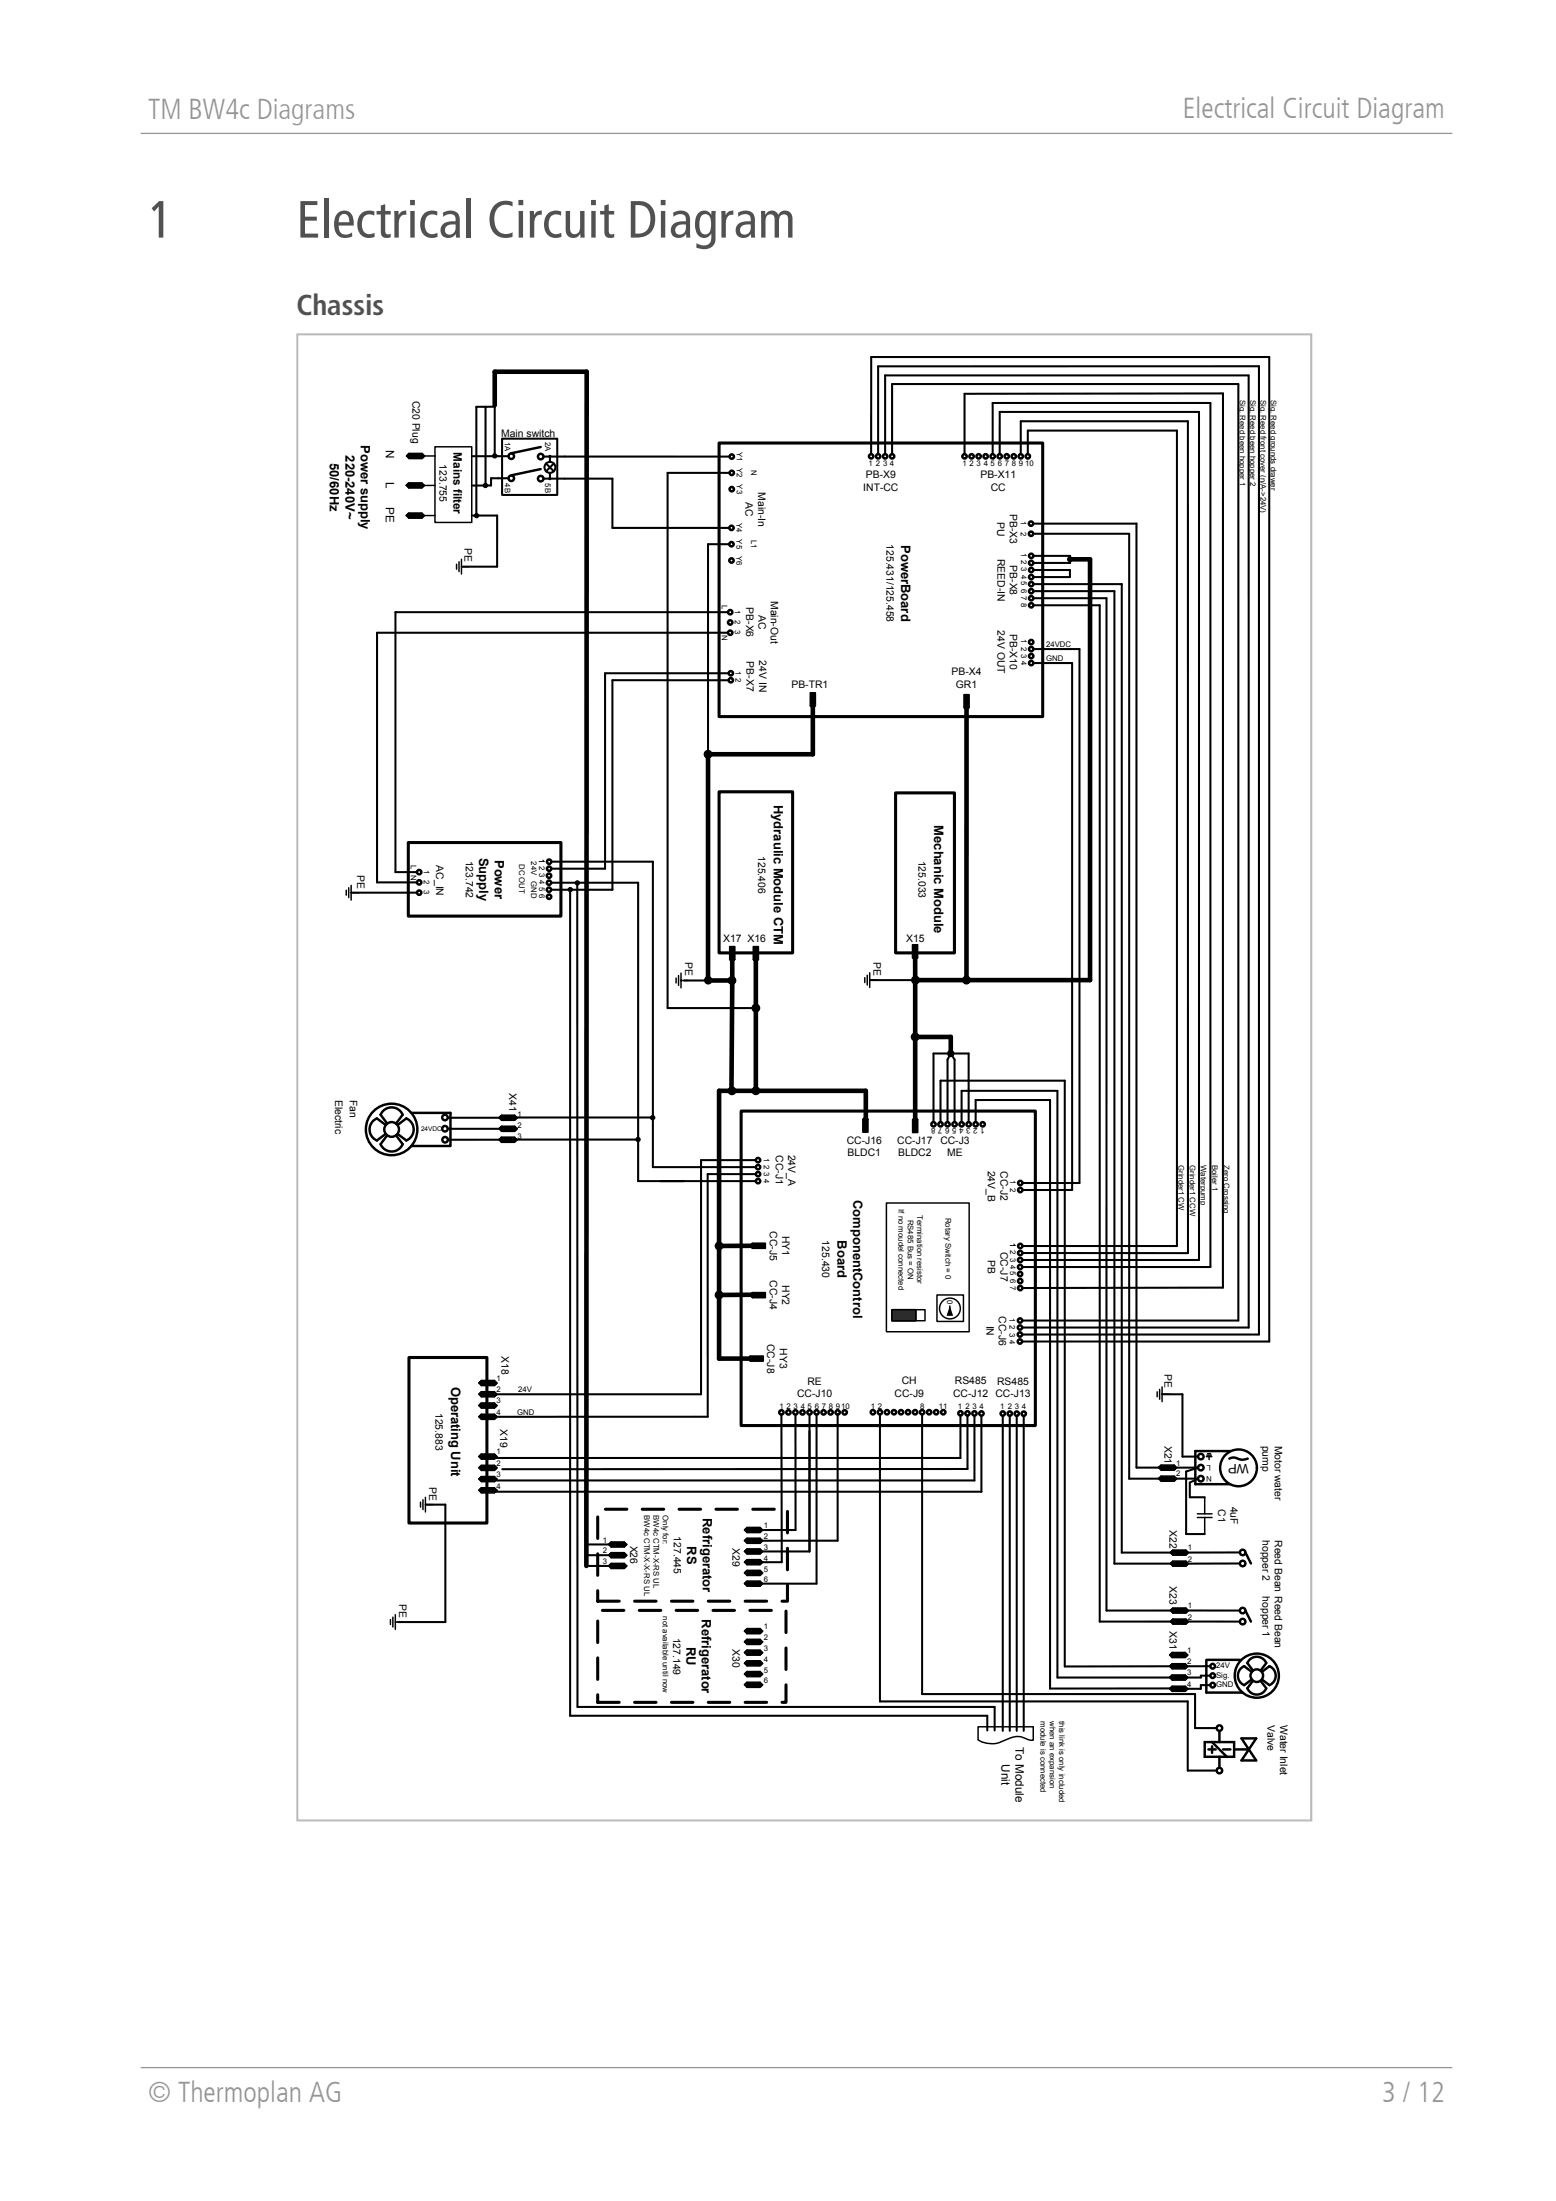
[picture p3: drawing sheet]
<svg xmlns="http://www.w3.org/2000/svg" width="210mm" height="297mm" viewBox="0 0 210 297" stroke-linecap="round" stroke-linejoin="round" font-family="sans-serif">
<path d="M19 18h177M19 279h177" fill="none" stroke="#939598" stroke-width=".18"/>
<!-- layer: Ebene 3 -->
<path d="M40 44.9h136.9v200.7h-136.9z" fill="#fff"/>
<!-- layer: Ebene 1 -->
<path d="M97 59.8h43.7v36.9h-43.7zM55.1 113.7h20.6v9.9h-20.6zM97 106.8h10v21.8h-10zM120.9 107h7.9v21.6h-7.9zM100 149.9h39.7v42.5h-39.7z" fill="none" stroke="#000" stroke-width=".41"/>
<g fill="#000" stroke="#000" stroke-width=".2">
<path d="M109.4 93.5h.7v1.7h-.7z" fill-rule="evenodd"/>
<path d="M130.1 93.7h.7v1.8h-.7z" fill-rule="evenodd"/>
<path d="M98.5 127.7h.7v1.8h-.7z" fill-rule="evenodd"/>
<path d="M101.7 127.7h.7v1.8h-.7z" fill-rule="evenodd"/>
<path d="M116.4 151h.7v1.8h-.7z" fill-rule="evenodd"/>
<path d="M123.2 151.1h.7v1.7h-.7z" fill-rule="evenodd"/>
<path d="M101.6 174.4h1.7v.7h-1.7z" fill-rule="evenodd"/>
<path d="M101.6 167.8h1.7v.7h-1.7z" fill-rule="evenodd"/>
<path d="M101.3 183h1.7v.7h-1.7z" fill-rule="evenodd"/>
</g>
<g fill="none" stroke="#000" stroke-width=".2">
<path d="M109.4 95.2l.3 .4 .4-.4M109.4 95.3h.2M109.6 95.2l-.1 .2M109.8 95.2l-.2 .2M109.9 95.2l-.3 .3M109.9 95.2l-.2 .3M130.1 95.5l.3 .3 .4-.3M130.2 95.5l.1 .1M130.4 95.5l-.1 .1M130.5 95.5l-.2 .2M130.6 95.5l-.3 .2M130.7 95.5l-.3 .3"/>
<path d="M98.5 129.5l.3 .3 .4-.3M98.5 129.5l.2 .1M98.8 129.5l-.2 .1M98.9 129.5l-.2 .2M99 129.5l-.3 .2M99.1 129.5l-.3 .3M101.7 129.5l.3 .3 .4-.3M101.7 129.5l.2 .1M102 129.5l-.2 .1M102.1 129.5l-.2 .2M102.2 129.5l-.3 .2M102.3 129.5l-.3 .3"/>
<path d="M116.4 151l.4-.3 .3 .3M116.8 150.7l-.2 .3M116.9 150.8l-.3 .2M116.9 151h.2M116.9 150.8l-.2 .2M117 150.9l-.1 .1M123.2 151.1l.3-.4 .4 .4M123.6 150.8l-.3 .3M123.6 151h.2M123.7 150.9l-.3 .2M123.7 150.9l-.1 .2M101.2 174.7l.4 .3"/>
<path d="M101.2 168.1l.4 .2M101.3 174.7l.3 .2M101.3 168l.3 .3M101.4 174.6l.2 .2M101.4 168l.2 .2M101.4 174.6l.2 .1M101.4 167.9l.2 .2M101.5 174.5v.2M101.5 167.8v.2M101.6 174.4l-.4 .4 .4 .3M101.6 167.8l-.4 .3 .4 .4M100.9 183.3l.4 .4"/>
<path d="M101 183.3l.3 .3M101 183.2l.3 .3M101.1 183.2l.2 .2M101.1 183.1l.2 .2M101.2 183v.2M101.3 183l-.4 .3"/>
<circle cx="123.6" cy="132.3" r=".5"/>
<circle cx="97" cy="168.1" r=".5"/>
</g>
<path d="M123.5 129.4v22.4M128.3 139.9v2.3M97 147.2h19.9v3.8M102.2 168.1h-5.2M97 183.3h5" fill="none" stroke="#000" stroke-width=".62"/>
<g fill="#000">
<circle cx="123.6" cy="132.3" r=".5"/>
<circle cx="97" cy="168.1" r=".5"/>
</g>
<circle cx="167.2" cy="198.1" r="2.48" fill="#fff" stroke="#000" stroke-width=".33"/>
<g fill="none" stroke="#000" stroke-width=".33">
<path d="M73 60.3l-4 .9M73 63.3l-4 .8M165.9 196.8a1.68 1.68 0 0 1 1.5 .1l1-.1M166.1 195.8h-4.8v4.5h4.7M168.1 209.5l.7 1.5M168.1 217.3l.7 1.5"/>
<circle cx="69" cy="61.6" r=".37"/>
<circle cx="69" cy="64.5" r=".37"/>
<circle cx="73" cy="61.6" r=".37"/>
<circle cx="73" cy="64.6" r=".37"/>
<circle cx="98.7" cy="75.6" r=".3"/>
<circle cx="98.7" cy="73.4" r=".3"/>
<circle cx="98.7" cy="71.2" r=".3"/>
<circle cx="98.8" cy="63.8" r=".3"/>
<circle cx="98.8" cy="66" r=".3"/>
<circle cx="98.8" cy="61.6" r=".3"/>
<circle cx="117.6" cy="61.6" r=".3"/>
<circle cx="118.5" cy="61.6" r=".3"/>
<circle cx="119.5" cy="61.6" r=".3"/>
<circle cx="120.4" cy="61.6" r=".3"/>
<circle cx="130.2" cy="61.6" r=".3"/>
<circle cx="131.1" cy="61.6" r=".3"/>
<circle cx="132.1" cy="61.6" r=".3"/>
<circle cx="133" cy="61.6" r=".3"/>
<circle cx="134" cy="61.6" r=".3"/>
<circle cx="134.9" cy="61.6" r=".3"/>
<circle cx="135.9" cy="61.6" r=".3"/>
<circle cx="136.8" cy="61.6" r=".3"/>
<circle cx="137.8" cy="61.6" r=".3"/>
<circle cx="138.7" cy="61.6" r=".3"/>
<circle cx="139.1" cy="72" r=".3"/>
<circle cx="139.1" cy="70.7" r=".3"/>
<circle cx="139.2" cy="77.9" r=".3"/>
<circle cx="139.2" cy="79.8" r=".3"/>
<circle cx="139.2" cy="76" r=".3"/>
<circle cx="139.2" cy="75" r=".3"/>
<circle cx="139.2" cy="76.9" r=".3"/>
<circle cx="139.2" cy="78.8" r=".3"/>
<circle cx="98.5" cy="85.4" r=".3"/>
<circle cx="98.5" cy="82.6" r=".3"/>
<circle cx="98.5" cy="84" r=".3"/>
<circle cx="98.6" cy="90.8" r=".3"/>
<circle cx="98.6" cy="91.8" r=".3"/>
<circle cx="139.2" cy="88.5" r=".3"/>
<circle cx="139.2" cy="86.6" r=".3"/>
<circle cx="139.2" cy="81.7" r=".3"/>
<circle cx="139.2" cy="80.7" r=".3"/>
<circle cx="139.2" cy="89.5" r=".3"/>
<circle cx="139.2" cy="87.6" r=".3"/>
<circle cx="56.6" cy="117.7" r=".3"/>
<circle cx="56.6" cy="119.1" r=".3"/>
<circle cx="74.1" cy="119.1" r=".3"/>
<circle cx="74.1" cy="118.2" r=".3"/>
<circle cx="74.1" cy="117.2" r=".3"/>
<circle cx="74.1" cy="116.3" r=".3"/>
<circle cx="56.6" cy="120.5" r=".3"/>
<circle cx="74.1" cy="120.1" r=".3"/>
<circle cx="74.1" cy="121" r=".3"/>
<circle cx="102.3" cy="159.4" r=".3"/>
<circle cx="102.3" cy="157.5" r=".3"/>
<circle cx="102.3" cy="156.5" r=".3"/>
<circle cx="102.3" cy="158.4" r=".3"/>
<circle cx="137.7" cy="159.6" r=".3"/>
<circle cx="137.7" cy="179.1" r=".3"/>
<circle cx="137.7" cy="178.2" r=".3"/>
<circle cx="137.7" cy="171.9" r=".3"/>
<circle cx="137.7" cy="171" r=".3"/>
<circle cx="137.7" cy="170" r=".3"/>
<circle cx="137.7" cy="172.9" r=".3"/>
<circle cx="137.7" cy="173.8" r=".3"/>
<circle cx="137.7" cy="169.1" r=".3"/>
<circle cx="137.7" cy="168.1" r=".3"/>
<circle cx="137.7" cy="160.6" r=".3"/>
<circle cx="105.5" cy="190.6" r=".3"/>
<circle cx="106.4" cy="190.6" r=".3"/>
<circle cx="107.4" cy="190.6" r=".3"/>
<circle cx="108.3" cy="190.6" r=".3"/>
<circle cx="109.3" cy="190.6" r=".3"/>
<circle cx="110.2" cy="190.6" r=".3"/>
<circle cx="111.2" cy="190.6" r=".3"/>
<circle cx="112.1" cy="190.6" r=".3"/>
<circle cx="113" cy="190.6" r=".3"/>
<circle cx="114" cy="190.6" r=".3"/>
<circle cx="137.6" cy="181" r=".3"/>
<circle cx="137.7" cy="180.1" r=".3"/>
<circle cx="162.1" cy="196.5" r=".37"/>
<circle cx="162.1" cy="199.5" r=".37"/>
<circle cx="162.1" cy="198" r=".37"/>
<circle cx="167.7" cy="217.3" r=".37"/>
<circle cx="167.7" cy="209.5" r=".37"/>
<circle cx="167.7" cy="218.8" r=".37"/>
<circle cx="167.7" cy="211" r=".37"/>
</g>
<g fill="none" stroke="#000" stroke-width=".2">
<path d="M55.9 69.6h2.8M56.1 61.5h2.6M58.7 65.5h-2.7M58.7 60.3h5v10.2h-5zM61.6 76.1v.7M61.9 75.8v1.3M62.3 75.5v2M62.3 76.5h1M47.1 119.8v1.3M47.4 119.5v2M46.7 120.1v.7M47.4 120.5h1"/>
<path d="M91.2 132v.6M91.6 131.6v1.4M91.9 131.3v2M91.9 132.3h1M116.7 131.9v.7M117 131.6v1.3M117.4 131.3v1.9M117.4 132.3h1M123.1 129.2l.4 .4 .3-.4M123.2 129.3h.2M123.4 129.2l-.1 .2M123.6 129.2l-.2 .2"/>
<path d="M123.7 129.2l-.3 .3M123.7 129.2l-.2 .3M156.2 187.8v.7M156.5 187.5v1.3M156.8 187.1v2M156.8 188.1h1M162.8 196.6h.8M162.9 196.4h.6M163 196.2h.4M163.2 196.6v.4M52.7 218.5v.7M53 218.2v1.3"/>
<path d="M53.4 217.9v2M53.4 218.9h1M56.8 202.7v.7M57.1 202.4v1.3M57.4 202v2M57.4 203h1M100.5 212.2l.3 .4M100.5 206.4l.3 .3M100.5 207.9l.3 .2M100.5 209.3l.3 .3M100.5 210.8l.3 .2M100.5 212.2l.3 .3"/>
<path d="M100.5 213.6l.3 .3M100.6 206.4l.2 .2M100.6 207.8l.2 .3M100.6 209.3l.2 .2M100.6 210.7l.2 .3M100.6 212.1l.2 .3M100.6 213.6l.2 .3M100.6 206.3l.2 .2M100.6 207.8l.2 .2M100.6 209.2l.2 .2M100.6 210.6l.2 .3M100.6 212.1l.2 .2"/>
<path d="M100.6 213.5l.2 .3M100.6 220l.2 .2M100.7 206.3l.1 .1M100.7 207.7l.1 .1M100.7 209.2l.1 .1M100.7 210.6l.1 .1M100.7 212.1l.1 .1M100.7 213.5l.1 .1M100.7 219.9l.1 .2M100.8 206.2l-.1 .1M100.8 207.6l-.1 .2M100.8 209.1l-.1 .1"/>
<path d="M100.8 210.5l-.1 .2M100.8 212l-.1 .1M100.8 213.4l-.1 .2M100.8 219.8l-.1 .2M100.8 206.1l-.3 .4 .3 .3M100.8 207.6l-.3 .3 .3 .4M100.8 209l-.3 .3 .3 .4M100.8 210.4l-.3 .4 .3 .3M100.8 211.9l-.3 .3M100.8 213.3l-.3 .4 .3 .3M100.8 219.8l-.3 .3 .3 .4M102.6 206.2l.3 .3"/>
<path d="M102.6 207.7l.3 .2M102.6 209.1l.3 .3M102.6 210.6l.3 .2M102.6 212l.3 .3M102.6 213.4l.3 .3M102.6 219.9l.3 .2M102.6 206.1l.3 .4-.3 .3M102.6 206.5l.1 .1M102.6 207.6l.3 .3-.3 .4M102.6 208l.1 .1M102.6 209l.3 .4-.3 .3M102.6 209.4l.1 .1"/>
<path d="M102.6 210.4l.3 .4-.3 .3M102.6 210.8l.1 .2M102.6 211.9l.3 .3M102.6 212.3l.1 .1M102.6 213.3l.3 .4-.3 .3M102.6 213.7l.1 .2M102.6 219.8l.3 .3-.3 .4M102.6 206.3l.2 .3M102.6 207.7l.2 .3M102.6 209.2l.2 .2M102.6 210.6l.2 .3M102.6 212.1l.2 .2"/>
<path d="M102.6 213.5l.2 .3M102.6 219.9l.2 .3M102.6 206.4l.2 .2M102.6 207.8l.2 .2M102.6 209.3l.2 .2M102.6 210.7l.2 .2M102.6 212.2l.2 .2M102.6 213.6l.2 .2M102.7 206.6l-.1 .1M102.7 208l-.1 .2M102.7 209.5l-.1 .1M102.7 210.9l-.1 .2"/>
<path d="M102.7 212.4l-.1 .1M102.7 213.8l-.1 .2M102.9 212.2l-.3 .4M157.9 211l.4 .3M158 209.5l.3 .2M158 210.9l.3 .3M158 217.3l.3 .3M158 218.8l.3 .3M158 209.4l.3 .3M158 217.2l.3 .3M158 218.7l.3 .3M158.1 209.4l.2 .2"/>
<path d="M158.1 210.8l.2 .3M158.1 217.2l.2 .2M158.1 218.7l.2 .2M158.1 209.3l.2 .2M158.1 210.8l.2 .1M158.1 217.1l.2 .2M158.1 218.6l.2 .2M158.2 209.2v.2M158.2 210.7v.2M158.2 217v.2M158.2 218.5v.2M158.3 209.2l-.4 .3 .4 .4"/>
<path d="M158.3 210.6l-.4 .4M158.3 217l-.4 .3 .4 .4M158.3 218.5l-.4 .3 .4 .4M160 209.4l.3 .3M160 210.9l.3 .2M160 217.3l.3 .2M160 218.7l.3 .3M160.1 209.2l.3 .3-.3 .4M160.1 209.6l.1 .1M160.1 210.6l.3 .4M160.1 211l.1 .2M160.1 217l.3 .3-.3 .4"/>
<path d="M160.1 217.4l.1 .1M160.1 218.5l.3 .3-.3 .4M160.1 218.9l.1 .1M160.1 209.3l.2 .3M160.1 210.8l.2 .3M160.1 217.1l.2 .3M160.1 218.6l.2 .3M160.1 209.3l.3 .2M160.1 210.7l.3 .3M160.1 217.1l.3 .3M160.1 218.6l.3 .3M160.1 209.6v.2"/>
<path d="M160.1 211.1v.2M160.1 217.4v.2M160.1 218.9v.2M160.4 211l-.3 .3M161.6 204.8h2M161.6 204.3h2M162.6 202v2.3M162.6 204.8v2.2M100.5 220.1l.3 .2M100.5 221.5l.3 .3M100.5 223l.3 .2M100.5 224.4l.3 .3"/>
<path d="M100.5 225.9l.3 .2M100.5 227.3l.3 .3M100.6 220l.2 .3M100.6 221.5l.2 .2M100.6 222.9l.2 .3M100.6 224.3l.2 .3M100.6 225.8l.2 .3M100.6 227.2l.2 .3M100.6 221.4l.2 .2M100.6 222.8l.2 .3M100.6 224.3l.2 .2M100.6 225.7l.2 .3"/>
<path d="M100.6 227.2l.2 .2M100.7 221.4l.1 .1M100.7 222.8l.1 .1M100.7 224.3l.1 .1M100.7 225.7l.1 .1M100.7 227.2l.1 .1M100.8 221.3l-.1 .1M100.8 222.7l-.1 .2M100.8 224.2l-.1 .1M100.8 225.6l-.1 .2M100.8 227.1l-.1 .1M100.8 221.2l-.3 .3 .3 .4"/>
<path d="M100.8 222.6l-.3 .4 .3 .3M100.8 224.1l-.3 .3 .3 .4M100.8 225.5l-.3 .4 .3 .3M100.8 227l-.3 .3 .3 .4M102.6 221.3l.3 .3M102.6 222.8l.3 .2M102.6 224.2l.3 .3M102.6 225.6l.3 .3M102.6 227.1l.3 .3M102.6 220.2l.1 .1M102.6 221.2l.3 .4-.3 .3M102.6 221.6l.1 .1"/>
<path d="M102.6 222.6l.3 .4-.3 .3M102.6 223.1l.1 .1M102.6 224.1l.3 .3-.3 .4M102.6 224.5l.1 .1M102.6 225.5l.3 .4-.3 .3M102.6 225.9l.1 .2M102.6 227l.3 .3-.3 .4M102.6 227.4l.1 .1M102.6 221.4l.2 .2M102.6 222.8l.2 .3M102.6 224.3l.2 .2M102.6 225.7l.2 .3"/>
<path d="M102.6 227.2l.2 .2M102.6 220l.2 .3M102.6 221.5l.2 .2M102.6 222.9l.2 .2M102.6 224.4l.2 .2M102.6 225.8l.2 .2M102.6 227.3l.2 .2M102.7 220.2l-.1 .2M102.7 221.7l-.1 .1M102.7 223.1l-.1 .2M102.7 224.6l-.1 .1M102.7 226l-.1 .2"/>
<path d="M102.7 227.5l-.1 .1"/>
<circle cx="144.4" cy="75.5" r=".3"/>
<circle cx="95.6" cy="101.8" r=".5"/>
<circle cx="95.6" cy="132.3" r=".47"/>
<circle cx="98.8" cy="132.3" r=".5"/>
<circle cx="102" cy="136" r=".5"/>
<circle cx="123.5" cy="139.9" r=".5"/>
<circle cx="130.4" cy="132.3" r=".5"/>
<circle cx="98.8" cy="147.2" r=".5"/>
<circle cx="102" cy="147.2" r=".5"/>
<circle cx="97" cy="174.7" r=".5"/>
</g>
<g fill="none" stroke="#000" stroke-width=".28">
<path d="M63.7 69.6h3.4v6.9h-4.6M63.7 61.6h4.9M68.6 64.5h-2.3v1h-2.6M73.3 64.6h9.4v6.6h15.7M73.3 61.6h25.2M98.4 73.4h-2.8v28.4M98.5 63.8h-8.4v72.2h11.9M117.6 61.3v-13.1h53.7v132.8h-33.4M118.5 61.3v-11.9h51.4v130.7h-31.9M119.5 61.3v-10.6h49v128.4h-30.5M120.4 61.3v-9.5h46.7v126.4h-29.1M130.2 61.3v-8.2h34.9l-.1 120.6-27 .1"/>
<path d="M134.9 61.3v-5.7h26.9v114.4h-23.8M137.8 61.3v-4.5h22.5v112.3h-22.3M138.7 61.3v-3.2h20.1v110h-20.8M139.4 70.7h14v127.3h4.2M139.4 72h13M139.5 75h4.9v1h-4.9M139.5 78.8h11.9v130.7h6.5M139.5 79.8h10.9v131.2h7.5M139.5 76.9h4.9v1h-4.9M98.3 82.6h-44.9v35.1h2.9M98.3 85.4h-47.4v33.7h5.4M98.3 91.8h-15.6v28.3h-8.3"/>
<path d="M98.3 90.8h-16.6v26.4h-7.3M139.5 80.7h9.8v136.6h8.6M139.5 81.7h8.9v137.1h9.5M139.5 87.6h6.2v72h-7.7M139.5 89.5h5.2M144.7 89.5v71.1h-6.7M74.4 119.1h11.7v40.3h15.9M74.4 116.3h13.7v41.2h13.9M56.3 120.5h-8.7M92.3 132.3h3.3M117.6 132.3h5.9M102 158.4h-6.5v32.8h-29.7"/>
<path d="M102 156.5h-7.4v31.6h-28.8M105.5 190.9v19.9h-3.8M109.3 190.9v18.5h-7.6M110.2 190.9v22.8h-8.5M113 190.9v17h-11.3M152.4 199.5h9.3l-1.1 .6v1.9h2M157 188.1h2.6v8.5h2.1M158.9 198h2.8l-1.6 .6v8.4h2.5M57.5 203h2.6v15.9h-6.4M101.7 206.5h5.7M160.4 218.8h6.9M160.4 217.3h6.9"/>
<path d="M167.3 209.5h-6.9M167.3 211h-6.9"/>
</g>
<path d="M144.4 75.5h2.7v56.8h-23.6M109.7 94.4v7.4h-14.1v30.5h3.2M130.4 94.6v37.7M98.8 128.8v3.5M98.8 132.3l-.1 14.9M102 129.6v17.6M128.3 139.9h-4.8M97 147.2v36.1M101.6 174.7h-4.6" fill="none" stroke="#000" stroke-width=".62"/>
<g fill="#000">
<circle cx="144.4" cy="75.5" r=".3"/>
<circle cx="95.6" cy="101.8" r=".5"/>
<circle cx="95.6" cy="132.3" r=".47"/>
<circle cx="98.8" cy="132.3" r=".5"/>
<circle cx="102" cy="136" r=".5"/>
<circle cx="123.5" cy="139.9" r=".5"/>
<circle cx="130.4" cy="132.3" r=".5"/>
<circle cx="98.8" cy="147.2" r=".5"/>
<circle cx="102" cy="147.2" r=".5"/>
<circle cx="97" cy="174.7" r=".5"/>
</g>
<g fill="#000" stroke="#000" stroke-width=".2">
<path d="M123.1 127.5h.7v1.7h-.7z" fill-rule="evenodd"/>
<path d="M100.8 206.1h1.8v.7h-1.8z" fill-rule="evenodd"/>
<path d="M100.8 207.6h1.8v.7h-1.8z" fill-rule="evenodd"/>
<path d="M100.8 209h1.8v.7h-1.8z" fill-rule="evenodd"/>
<path d="M100.8 210.5h1.8v.7h-1.8z" fill-rule="evenodd"/>
<path d="M100.8 211.9h1.8v.7h-1.8z" fill-rule="evenodd"/>
<path d="M100.8 213.3h1.8v.7h-1.8z" fill-rule="evenodd"/>
<path d="M158.3 209.2h1.7v.7h-1.7z" fill-rule="evenodd"/>
<path d="M158.3 210.6h1.7v.7h-1.7z" fill-rule="evenodd"/>
<path d="M158.3 217h1.7v.7h-1.7z" fill-rule="evenodd"/>
<path d="M158.3 218.5h1.7v.7h-1.7z" fill-rule="evenodd"/>
<path d="M100.8 219.8h1.8v.7h-1.8z" fill-rule="evenodd"/>
<path d="M100.8 221.2h1.8v.7h-1.8z" fill-rule="evenodd"/>
<path d="M100.8 222.7h1.8v.7h-1.8z" fill-rule="evenodd"/>
<path d="M100.8 224.1h1.8v.7h-1.8z" fill-rule="evenodd"/>
<path d="M100.8 225.5h1.8v.7h-1.8z" fill-rule="evenodd"/>
<path d="M100.8 227h1.8v.7h-1.8z" fill-rule="evenodd"/>
</g>
<path d="M55.2 183.2h10.5v22.3h-10.5z" fill="none" stroke="#000" stroke-width=".41"/>
<circle cx="74.2" cy="63.1" r=".74" fill="#fff"/>
<g fill="none" stroke="#000" stroke-width=".28">
<path d="M67.8 59.2h7.4v7.6h-7.4zM73.7 62.5l1 1.1M74.2 61.6v.7M74.2 63.8v.8M74.7 62.5l-1 1.1M134 61.3v-6.9h29.4v116.6h-25.4M152.4 72v127.5M60.5 152.3h8.1M67.3 153.8h-6.9M68.6 150.8h-8.1M69.5 150.8h18.6M69.5 153.8h16.6"/>
<path d="M126 151.4v-9.2h4.7v9.2M126.9 151.4v-5.6h16.8v79.1l14.1-.1M127.9 151.4v-8.4l.4-.8 .5 .8v8.4M129.8 151.4v-4.2h12.9v79.2h15.1M131.7 151.4v-3h10v79.5l16.2-.1M163.3 226.1h-1.2v.3h-3M163.3 227.4h-1.2v.5h-3M163.3 224.8h-4.2"/>
<circle cx="74.2" cy="63.1" r=".74"/>
</g>
<g fill="#000">
<circle cx="74.2" cy="61.6" r=".12"/>
<circle cx="74.2" cy="64.6" r=".12"/>
<circle cx="128.3" cy="142.2" r=".4"/>
</g>
<g fill="none" stroke="#000" stroke-width=".2">
<path d="M54.9 61.5l.3 .4M54.9 69.5l.3 .3M54.9 65.5l.3 .2M54.9 61.5l.3 .3M54.9 69.5l.3 .2M54.9 65.4l.3 .3M55 61.4l.2 .3M55 69.4l.2 .2M55 65.3l.2 .3M55 69.4l.2 .1M55 65.3l.2 .1M55 61.4l.2 .2"/>
<path d="M55 61.3l.2 .2M55.1 69.3v.2M55.1 65.2v.2M55.1 61.2v.2M55.2 69.2l-.4 .4 .4 .3M55.2 65.1l-.4 .4 .4 .3M55.2 61.2l-.3 .3M56.9 69.5l.2 .2M56.9 65.4l.2 .2M56.9 69.4l.3 .3M56.9 65.3l.3 .3M56.9 69.3l.3 .3"/>
<path d="M56.9 65.3l.3 .2M56.9 69.2l.4 .4-.4 .3M56.9 69.6l.2 .2M56.9 65.1l.4 .4-.4 .3M56.9 65.6l.2 .1M57 61.5l.2 .2M57 61.2l.3 .3M57 61.6l.1 .1M57 61.4l.2 .2M57 61.3l.3 .3M57 69.7v.2M57 65.6v.2"/>
<path d="M57 61.6v.2M57.3 61.5l-.3 .4M67.4 153.7l.3 .3M67.4 150.8l.3 .3M67.4 152.3l.3 .3M67.4 150.7l.3 .3M67.4 152.2l.3 .3M67.5 153.6l.2 .3M67.5 150.7l.2 .2M67.5 152.2l.2 .2M67.5 153.6l.2 .1M67.5 150.6l.2 .2"/>
<path d="M67.5 152.1l.2 .2M67.6 153.5v.2M67.6 150.5v.2M67.6 152v.2M67.7 153.4l-.4 .4 .4 .3M67.7 150.5l-.4 .3 .4 .4M67.7 152l-.4 .3 .4 .4M69.4 153.5l.3 .3M69.4 153.6l.3 .3M69.4 153.4l.4 .4-.4 .3M69.4 153.8l.2 .2M69.4 153.7l.2 .2"/>
<path d="M69.5 150.8l.2 .2M69.5 152.2l.2 .3M69.5 150.5l.3 .3-.3 .4M69.5 150.9l.1 .1M69.5 152l.3 .3-.3 .4M69.5 152.4l.1 .1M69.5 150.7l.2 .2M69.5 152.1l.2 .3M69.5 150.6l.3 .3M69.5 152.1l.3 .3M69.5 153.9v.2M69.5 150.9v.2"/>
<path d="M69.5 152.4v.2M64.7 186.6l.3 .3M64.7 188.1l.3 .3M64.7 189.6l.3 .3M64.7 191.1l.3 .3M64.7 196.5l.3 .3M64.7 198l.3 .3M64.7 199.5l.3 .3M64.7 186.5l.3 .3M64.7 188l.3 .3M64.7 189.6l.3 .2M64.7 196.5l.3 .2"/>
<path d="M64.7 198l.3 .2M64.8 186.5l.2 .2M64.8 188l.2 .2M64.8 189.5l.2 .2M64.8 191l.2 .2M64.8 196.4l.2 .2M64.8 197.9l.2 .2M64.8 199.4l.2 .3M64.8 186.4l.2 .2M64.8 188l.2 .1M64.8 189.5l.2 .1M64.8 191l.2 .1"/>
<path d="M64.8 196.4l.2 .1M64.8 197.9l.2 .1M64.8 199.4l.2 .1M64.9 186.3v.2M64.9 187.9v.1M64.9 189.4v.1M64.9 190.9v.2M64.9 196.3v.1M64.9 197.8v.2M64.9 199.3v.2M65 186.3l-.4 .3 .4 .4M65 187.8l-.4 .3 .4 .4"/>
<path d="M65 189.3l-.4 .4 .4 .3M65 190.8l-.4 .4 .4 .3M65 196.2l-.4 .3 .4 .4M65 197.7l-.4 .4 .4 .3M65 199.2l-.4 .4 .4 .3M66.7 186.6l.2 .2M66.7 188.1l.2 .2M66.7 189.6l.2 .2M66.7 191.1l.2 .2M66.7 196.5l.2 .2M66.7 198l.2 .2M66.7 199.5l.2 .2"/>
<path d="M66.7 186.3l.4 .3-.4 .4M66.7 186.7l.2 .1M66.7 187.8l.4 .3-.4 .4M66.7 188.2l.2 .1M66.7 189.3l.4 .4-.4 .3M66.7 189.7l.2 .1M66.7 190.8l.4 .4-.4 .3M66.7 191.2l.2 .2M66.7 196.2l.4 .4-.4 .3M66.7 196.6l.2 .1M66.7 197.7l.4 .4-.4 .3M66.7 198.1l.2 .2"/>
<path d="M66.7 199.2l.4 .4-.4 .3M66.7 199.6l.2 .2M66.7 186.4l.3 .3M66.7 188l.3 .2M66.7 189.5l.3 .3M66.7 191l.3 .3M66.7 196.4l.3 .2M66.7 197.9l.3 .3M66.7 199.4l.3 .3M66.7 187.9l.3 .3M66.7 189.4l.3 .3M66.7 190.9l.3 .3"/>
<path d="M66.7 196.3l.3 .3M66.7 197.8l.3 .3M66.7 199.3l.3 .3M66.8 186.7v.2M66.8 188.3v.1M66.8 189.8v.1M66.8 191.3v.2M66.8 196.7v.1M66.8 198.2v.1M66.8 199.7v.2M156.4 198l.3 .4M156.4 198l.3 .3"/>
<path d="M156.4 199.5l.3 .3M156.5 197.9l.2 .3M156.5 199.4l.2 .3M156.5 197.9l.2 .2M156.5 199.4l.2 .2M156.5 197.9l.2 .1M156.5 199.3l.2 .2M156.6 197.8v.1M156.6 199.2v.2M156.7 197.7l-.3 .3M156.7 199.2l-.3 .3 .3 .4M158.5 197.8l.3 .3"/>
<path d="M158.5 199.3l.3 .3M158.5 198l.2 .2M158.5 199.5l.2 .2M158.5 197.7l.3 .3M158.5 198.1l.1 .1M158.5 199.2l.3 .3-.3 .4M158.5 199.6l.1 .1M158.5 197.9l.2 .2M158.5 199.4l.2 .2M158.5 198.1v.2M158.5 199.6v.2M158.8 198l-.3 .4"/>
<path d="M64.7 201.1l.3 .2M64.7 201l.3 .3M64.8 201l.2 .2M64.8 200.9l.2 .2M64.9 200.8v.2M65 200.8l-.4 .3 .4 .4M66.7 201l.2 .3M66.7 200.8l.4 .3-.4 .4M66.7 201.2l.2 .1M66.7 200.9l.3 .3M66.7 200.9l.3 .2M66.8 201.2v.2"/>
<path d="M157.9 223.3l.3 .3M157.9 224.8l.3 .3M157.9 226.3l.3 .3M157.9 227.8l.3 .3M157.9 223.2l.3 .3M157.9 224.7l.3 .3M157.9 226.3l.3 .2M158 223.2l.2 .2M158 224.7l.2 .2M158 226.2l.2 .2M158 227.7l.2 .2M158 223.1l.2 .2"/>
<path d="M158 224.7l.2 .1M158 226.2l.2 .1M158 227.7l.2 .1M158.1 223v.2M158.1 224.6v.1M158.1 226.1v.1M158.1 227.6v.2M158.2 223l-.4 .3 .4 .4M158.2 224.5l-.4 .3 .4 .4M158.2 226l-.4 .4 .4 .3M158.2 227.5l-.4 .4 .4 .3M160 223.3l.2 .2"/>
<path d="M160 224.8l.2 .2M160 226.3l.2 .2M160 227.8l.2 .2M160 223l.3 .3-.3 .4M160 223.4l.1 .1M160 224.5l.3 .3-.3 .4M160 224.9l.1 .1M160 226l.3 .4-.3 .3M160 226.4l.1 .1M160 227.5l.3 .4-.3 .3M160 227.9l.1 .2M160 223.2l.2 .2"/>
<path d="M160 224.7l.2 .2M160 226.2l.2 .3M160 227.7l.2 .3M160 223.1l.3 .3M160 224.6l.3 .3M160 226.1l.3 .3M160 227.6l.3 .3M160 223.4v.2M160 225v.1M160 226.5v.1M160 228v.2"/>
<circle cx="74.2" cy="61.6" r=".12"/>
<circle cx="74.2" cy="64.6" r=".12"/>
<circle cx="128.3" cy="142.2" r=".4"/>
</g>
<g fill="none" stroke="#000" stroke-width=".33">
<path d="M52.1 151.8l-1.2-.9a1.61 1.61 0 0 0-1 1.5 1.61 1.61 0 0 0 1 1.5l1.2-.9M52.3 153.2l-.9 1.2a1.61 1.61 0 0 0 1.5 1 1.61 1.61 0 0 0 1.4-1l-.9-1.2M52.3 151.6l-.9-1.2a1.61 1.61 0 0 1 1.5-1 1.61 1.61 0 0 1 1.4 1l-.9 1.2M53.6 151.8l1.2-.9a1.61 1.61 0 0 1 1 1.5 1.61 1.61 0 0 1-1 1.5l-1.2-.9M55.5 150.2h5.3v4.4h-5.3M167.4 224h-4.6v4.4h4.9M168.9 225.6l-1-.8a1.38 1.38 0 0 0-.8 1.3 1.38 1.38 0 0 0 .8 1.3l1-.8M170.1 226.8l.8 1a1.38 1.38 0 0 1-1.3 .9 1.38 1.38 0 0 1-1.3-.9l.8-1M170.1 225.4l.8-1a1.38 1.38 0 0 0-1.3-.8 1.38 1.38 0 0 0-1.3 .8l.8 1M170.3 225.6l1-.8a1.38 1.38 0 0 1 .9 1.3 1.38 1.38 0 0 1-.9 1.3l-1-.8"/>
<circle cx="52.9" cy="152.4" r=".99"/>
<circle cx="52.9" cy="152.4" r="3.5"/>
<circle cx="60.1" cy="152.3" r=".37"/>
<circle cx="60.1" cy="150.8" r=".37"/>
<circle cx="60.1" cy="153.8" r=".37"/>
<circle cx="126" cy="151.7" r=".3"/>
<circle cx="126.9" cy="151.7" r=".3"/>
<circle cx="127.9" cy="151.7" r=".3"/>
<circle cx="128.8" cy="151.7" r=".3"/>
<circle cx="129.8" cy="151.7" r=".3"/>
<circle cx="130.7" cy="151.7" r=".3"/>
<circle cx="131.7" cy="151.7" r=".3"/>
<circle cx="132.6" cy="151.7" r=".3"/>
<circle cx="163.7" cy="227.4" r=".32"/>
<circle cx="163.7" cy="226.1" r=".32"/>
<circle cx="163.7" cy="224.8" r=".32"/>
<circle cx="169.6" cy="226.1" r=".85"/>
<circle cx="169.6" cy="226.1" r="2.98"/>
</g>
<g fill="#000" stroke="#000" stroke-width=".2">
<path d="M55.2 69.2h1.7v.7h-1.7z" fill-rule="evenodd"/>
<path d="M55.2 65.2h1.7v.7h-1.7z" fill-rule="evenodd"/>
<path d="M55.2 61.2h1.8v.7h-1.8z" fill-rule="evenodd"/>
<path d="M67.7 153.4h1.7v.7h-1.7z" fill-rule="evenodd"/>
<path d="M67.7 150.5h1.7v.7h-1.7z" fill-rule="evenodd"/>
<path d="M67.7 152h1.7v.7h-1.7z" fill-rule="evenodd"/>
<path d="M65 186.3h1.7v.7h-1.7z" fill-rule="evenodd"/>
<path d="M65 187.8h1.7v.7h-1.7z" fill-rule="evenodd"/>
<path d="M65 189.3h1.7v.7h-1.7z" fill-rule="evenodd"/>
<path d="M65 190.8h1.7v.7h-1.7z" fill-rule="evenodd"/>
<path d="M65 196.2h1.7v.7h-1.7z" fill-rule="evenodd"/>
<path d="M65 197.7h1.7v.7h-1.7z" fill-rule="evenodd"/>
<path d="M65 199.2h1.7v.7h-1.7z" fill-rule="evenodd"/>
<path d="M156.7 197.7h1.8v.7h-1.8z" fill-rule="evenodd"/>
<path d="M156.7 199.2h1.8v.7h-1.8z" fill-rule="evenodd"/>
<path d="M65 200.8h1.7v.7h-1.7z" fill-rule="evenodd"/>
<path d="M158.2 223h1.7v.7h-1.7z" fill-rule="evenodd"/>
<path d="M158.2 224.5h1.7v.7h-1.7z" fill-rule="evenodd"/>
<path d="M158.2 226h1.7v.7h-1.7z" fill-rule="evenodd"/>
<path d="M158.2 227.5h1.7v.7h-1.7z" fill-rule="evenodd"/>
</g>
<path d="M126.5 174.7h3.5v3.6h-3.5z" fill-rule="evenodd" fill="#fff" stroke="#000" stroke-width=".2"/>
<circle cx="128.2" cy="176.6" r="1.4" fill="#fff"/>
<g fill="none" stroke="#000" stroke-width=".2">
<path d="M128.2 176.2v1.2"/>
<circle cx="128.2" cy="176.6" r="1.4"/>
</g>
<path d="M128.2 176.2l.4 1.4h-.8z" fill="#000"/>
<g fill="#fff" stroke="#000" stroke-width=".2">
<path d="M120.4 176.7h4.4v1.5h-4.4z" fill-rule="evenodd"/>
<path d="M120.4 176.7h3.2v1.5h-3.2z" fill-rule="evenodd"/>
</g>
<path d="M120.4 176.7h3.2v1.5h-3.2z" fill-rule="evenodd" fill="#262626" stroke="#000" stroke-width=".2"/>
<g fill="none" stroke="#000" stroke-width=".2">
<path d="M119.6 162.3h11.2v17.4h-11.2zM82.2 208.4l.3 .3M82.2 209.8l.3 .3M82.2 211.3l.3 .2M82.2 208.3l.3 .3M82.2 209.8l.3 .2M82.2 211.2l.3 .3M82.3 208.3l.2 .2M82.3 209.7l.2 .2M82.3 211.2l.2 .2M82.3 208.2l.2 .2M82.3 209.7l.2 .1"/>
<path d="M82.3 211.1l.2 .2M82.4 208.1v.2M82.4 209.6v.1M82.4 211v.2M82.5 208.1l-.4 .3 .4 .4M82.5 209.5l-.4 .4 .4 .3M82.5 211l-.4 .3 .4 .4M84.2 208.2l.3 .3M84.2 209.7l.3 .3M84.2 211.1l.3 .3M84.2 208.2l.4 .3M84.2 209.6l.4 .3"/>
<path d="M84.2 211.1l.4 .2M84.2 208.1l.4 .3-.4 .4M84.2 208.5l.2 .1M84.2 209.5l.4 .4-.4 .3M84.2 209.9l.2 .1M84.2 211l.4 .3-.4 .4M84.2 211.4l.2 .1M84.2 208.3l.2 .3M84.2 209.8l.2 .2M84.2 211.2l.2 .3M84.3 208.5v.2M84.3 210v.1"/>
<path d="M84.3 211.4v.2M132 233h7.4v1.8a2.19 2.19 0 0 1-1.5-.4 3.4 3.4 0 0 0-2.5 .5 3.4 3.4 0 0 1-3.4-.1z"/>
<circle cx="64.3" cy="69.6" r=".26"/>
<circle cx="65.5" cy="65.5" r=".26"/>
<circle cx="66.8" cy="61.5" r=".26"/>
<circle cx="77.9" cy="119.1" r=".26"/>
<circle cx="77" cy="120" r=".26"/>
<circle cx="86.1" cy="153.8" r=".26"/>
<circle cx="88.1" cy="150.8" r=".26"/>
</g>
<path d="M80.7 203.7h25.6v12.4h-25.6zM80.7 217.3h25.4v12.4h-25.4z" fill="none" stroke="#000" stroke-width=".41" stroke-dasharray="2.9 2.1"/>
<path d="M66.8 54.7v-4.5h12.4l-.1 161.1" fill="none" stroke="#000" stroke-width=".62"/>
<g fill="none" stroke="#000" stroke-width=".28">
<path d="M65.5 54.9h-1.2v14.7M65.5 54.9v10.6M66.8 54.9h-1.3M66.8 54.7v6.9M77.9 119.1v111.2h56.3v3.2M76.9 120.1v111.4h56.3v2M107.4 190.9v15.6M118.8 190.9v38.7h41.5v9.3h3.9M124.4 190.9v37.7h36.9v4.6h2.9M129.6 191v5.7h-63M130.6 191v7.2l-62.8 .1M131.5 191v8.8h-64.9"/>
<path d="M132.5 191v10.3h-65.9M135.3 191v42.6M136.3 191v42.6M137.2 191.1v42.5M138.2 191.1v42.5M79.2 208.4h2.9M79.2 209.9h2.9M82.1 211.3h-3"/>
</g>
<g fill="#000" stroke="#000" stroke-width=".2">
<path d="M82.5 208.1h1.7v.7h-1.7z" fill-rule="evenodd"/>
<path d="M82.5 209.5h1.7v.7h-1.7z" fill-rule="evenodd"/>
<path d="M82.5 211h1.7v.7h-1.7z" fill-rule="evenodd"/>
</g>
<g fill="none" stroke="#000" stroke-width=".33">
<path d="M162.6 235.1h4v2h-4zM163.1 236.1h1M163.6 235.1l2 2M163.6 235.6v.9M164.6 233.6v1.5M164.6 237.1v1.4M165.1 236.1h1M166.6 236.1h1.9M167.6 234.6l1.9 3h-1.9l1.9-3z"/>
<circle cx="117.8" cy="190.6" r=".3"/>
<circle cx="118.8" cy="190.6" r=".3"/>
<circle cx="119.7" cy="190.6" r=".3"/>
<circle cx="120.7" cy="190.6" r=".3"/>
<circle cx="121.6" cy="190.6" r=".3"/>
<circle cx="122.6" cy="190.6" r=".3"/>
<circle cx="123.5" cy="190.6" r=".3"/>
<circle cx="124.4" cy="190.6" r=".3"/>
<circle cx="125.4" cy="190.6" r=".3"/>
<circle cx="126.3" cy="190.6" r=".3"/>
<circle cx="127.3" cy="190.6" r=".3"/>
<circle cx="129.6" cy="190.7" r=".3"/>
<circle cx="130.6" cy="190.7" r=".3"/>
<circle cx="131.5" cy="190.7" r=".3"/>
<circle cx="132.5" cy="190.7" r=".3"/>
<circle cx="135.3" cy="190.7" r=".3"/>
<circle cx="136.3" cy="190.7" r=".3"/>
<circle cx="137.2" cy="190.8" r=".3"/>
<circle cx="138.2" cy="190.8" r=".3"/>
<circle cx="164.6" cy="238.9" r=".37"/>
<circle cx="164.6" cy="233.2" r=".37"/>
</g>
<g fill="#000">
<circle cx="64.3" cy="69.6" r=".26"/>
<circle cx="65.5" cy="65.5" r=".26"/>
<circle cx="66.8" cy="61.5" r=".26"/>
<circle cx="77.9" cy="119.1" r=".26"/>
<circle cx="77" cy="120" r=".26"/>
<circle cx="86.1" cy="153.8" r=".26"/>
<circle cx="88.1" cy="150.8" r=".26"/>
</g>
<!-- layer: Ebene 2 -->
<path d="M40.1 45.1h136.9v200.5h-136.9z" fill="none" stroke="#53534d" stroke-width=".28"/>
<g font-size="7.1" fill="#535249">
<text x="20" y="32.1">1</text>
<text x="40" y="32.1">Electrical Circuit Diagram</text>
</g>
<g font-size="3.9" fill="#939598">
<text x="20" y="16">TM BW4c Diagrams</text>
<text x="159.6" y="16">Electrical Circuit Diagram</text>
<text x="20" y="283.6">© Thermoplan AG</text>
<text x="186.5" y="283.6">3 / 12</text>
</g>
<text font-size="3.9" fill="#535249" x="40" y="42.5">Chassis</text>
<g font-size="1.8">
<text x="44.5" y="62.5" transform="rotate(90 44.5 62.5)">50/60Hz</text>
<text x="46.6" y="61.4" transform="rotate(90 46.6 61.4)">220-240V~</text>
<text x="48.7" y="60.1" transform="rotate(90 48.7 60.1)">Power supply</text>
<text x="121.6" y="73.5" transform="rotate(90 121.6 73.5)">PowerBoard</text>
<text x="104.4" y="108.6" transform="rotate(90 104.4 108.6)">Hydraulic Module CTM</text>
<text x="126.1" y="111.4" transform="rotate(90 126.1 111.4)">Mechanic Module</text>
<text x="64.7" y="115.7" transform="rotate(90 64.7 115.7)">Supply</text>
<text x="66.8" y="116" transform="rotate(90 66.8 116)">Power</text>
<text x="115.1" y="161.9" transform="rotate(90 115.1 161.9)">ComponentControl</text>
<text x="113" y="167.4" transform="rotate(90 113 167.4)">Board</text>
<text x="60.9" y="187.1" transform="rotate(90 60.9 187.1)">Operating Unit</text>
<text x="168.6" y="197.5" transform="rotate(-180 168.6 197.5)">WP</text>
<text x="92.7" y="208.6" transform="rotate(90 92.7 208.6)">RS</text>
<text x="94.8" y="204.8" transform="rotate(90 94.8 204.8)">Refrigerator</text>
<text x="94.7" y="218.5" transform="rotate(90 94.7 218.5)">Refrigerator</text>
<text x="92.6" y="222.2" transform="rotate(90 92.6 222.2)">RU</text>
</g>
<g font-size="1.6">
<text x="52.1" y="60.8" transform="rotate(90 52.1 60.8)">N</text>
<text x="52.1" y="65.1" transform="rotate(90 52.1 65.1)">L</text>
<text x="61.2" y="61" transform="rotate(90 61.2 61)">Mains filter</text>
<text x="52.1" y="68.5" transform="rotate(90 52.1 68.5)">PE</text>
<text x="135.2" y="238.1" transform="rotate(90 135.2 238.1)">Unit</text>
<text x="137.1" y="235.7" transform="rotate(90 137.1 235.7)">To Module</text>
</g>
<g font-size="1.4">
<text x="55.7" y="54.1" transform="rotate(90 55.7 54.1)">C20 Plug</text>
<text x="67.6" y="58.9">Main switch</text>
<text x="59.3" y="62.7" transform="rotate(90 59.3 62.7)">123.755</text>
<text x="116.9" y="64.6">PB-X9</text>
<text x="132.3" y="64.6">PB-X11</text>
<text x="100.6" y="67.8" transform="rotate(90 100.6 67.8)">AC</text>
<text x="102.3" y="66.4" transform="rotate(90 102.3 66.4)">Main-In</text>
<text x="116.5" y="66.2">INT-CC</text>
<text x="133.7" y="66.2">CC</text>
<text x="134.6" y="70.4" transform="rotate(90 134.6 70.4)">PU</text>
<text x="136.3" y="69.4" transform="rotate(90 136.3 69.4)">PB-X3</text>
<text x="62.7" y="74" transform="rotate(90 62.7 74)">PE</text>
<text x="119.7" y="73.4" transform="rotate(90 119.7 73.4)">125.431/125.458</text>
<text x="134.6" y="75.4" transform="rotate(90 134.6 75.4)">REED-IN</text>
<text x="136.3" y="76.3" transform="rotate(90 136.3 76.3)">PB-X8</text>
<text x="100.7" y="81.9" transform="rotate(90 100.7 81.9)">PB-X6</text>
<text x="102.4" y="83" transform="rotate(90 102.4 83)">AC</text>
<text x="104" y="81.1" transform="rotate(90 104 81.1)">Main-Out</text>
<text x="100.8" y="89.2" transform="rotate(90 100.8 89.2)">PB-X7</text>
<text x="102.4" y="89.1" transform="rotate(90 102.4 89.1)">24V IN</text>
<text x="134.6" y="85.1" transform="rotate(90 134.6 85.1)">24V OUT</text>
<text x="136.3" y="85.6" transform="rotate(90 136.3 85.6)">PB-X10</text>
<text x="106.8" y="92.9">PB-TR1</text>
<text x="128.4" y="91.1">PB-X4</text>
<text x="129" y="92.8">GR1</text>
<text x="48.2" y="118" transform="rotate(90 48.2 118)">PE</text>
<text x="58.9" y="116.8" transform="rotate(90 58.9 116.8)">AC_IN</text>
<text x="62.9" y="116.1" transform="rotate(90 62.9 116.1)">123.742</text>
<text x="102.3" y="115.5" transform="rotate(90 102.3 115.5)">125.406</text>
<text x="124" y="116.1" transform="rotate(90 124 116.1)">125.033</text>
<text x="92.5" y="129.8" transform="rotate(90 92.5 129.8)">PE</text>
<text x="97.6" y="127.1">X17 X16</text>
<text x="117.9" y="129.8" transform="rotate(90 117.9 129.8)">PE</text>
<text x="122.3" y="127.1">X15</text>
<text x="45.2" y="148.4" transform="rotate(90 45.2 148.4)">Electric</text>
<text x="47.2" y="148.4" transform="rotate(90 47.2 148.4)">Fan</text>
<text x="68.7" y="147.5" transform="rotate(90 68.7 147.5)">X41</text>
<text x="104.7" y="155.9" transform="rotate(90 104.7 155.9)">CC-J1</text>
<text x="106.4" y="155.8" transform="rotate(90 106.4 155.8)">24V_A</text>
<text x="114.3" y="154.3">CC-J16</text>
<text x="121.1" y="154.3">CC-J17</text>
<text x="126.9" y="154.3">CC-J3</text>
<text x="114.4" y="156">BLDC1</text>
<text x="121.2" y="156">BLDC2</text>
<text x="127.8" y="156">ME</text>
<text x="133.3" y="157.9" transform="rotate(90 133.3 157.9)">24V_B</text>
<text x="135" y="158.1" transform="rotate(90 135 158.1)">CC-J2</text>
<text x="103.9" y="166.1" transform="rotate(90 103.9 166.1)">CC-J5</text>
<text x="105.6" y="166.7" transform="rotate(90 105.6 166.7)">HY1</text>
<text x="110.9" y="167.4" transform="rotate(90 110.9 167.4)">125.430</text>
<text x="103.9" y="172.8" transform="rotate(90 103.9 172.8)">CC-J4</text>
<text x="105.6" y="173.4" transform="rotate(90 105.6 173.4)">HY2</text>
<text x="133.3" y="170" transform="rotate(90 133.3 170)">PB</text>
<text x="135" y="168.9" transform="rotate(90 135 168.9)">CC-J7</text>
<text x="133.1" y="178.9" transform="rotate(90 133.1 178.9)">IN</text>
<text x="134.8" y="177.6" transform="rotate(90 134.8 177.6)">CC-J6</text>
<text x="67.7" y="183" transform="rotate(90 67.7 183)">X18</text>
<text x="103.5" y="181.3" transform="rotate(90 103.5 181.3)">CC-J8</text>
<text x="105.2" y="182" transform="rotate(90 105.2 182)">HY3</text>
<text x="157.2" y="185.5" transform="rotate(90 157.2 185.5)">PE</text>
<text x="58.8" y="190.6" transform="rotate(90 58.8 190.6)">125.883</text>
<text x="107.6" y="188.5">CC-J10</text>
<text x="109" y="186.8">RE</text>
<text x="120.7" y="188.5">CC-J9</text>
<text x="121.7" y="186.8">CH</text>
<text x="128.6" y="188.5">CC-J12 CC-J13</text>
<text x="128.9" y="186.8">RS485</text>
<text x="134.6" y="186.8">RS485</text>
<text x="67.5" y="192.9" transform="rotate(90 67.5 192.9)">X19</text>
<text x="157.2" y="195.1" transform="rotate(90 157.2 195.1)">X21</text>
<text x="170.4" y="195.1" transform="rotate(90 170.4 195.1)">pump</text>
<text x="172" y="195.1" transform="rotate(90 172 195.1)">Motor water</text>
<text x="57.9" y="200.7" transform="rotate(90 57.9 200.7)">PE</text>
<text x="164.4" y="203.6" transform="rotate(90 164.4 203.6)">C1</text>
<text x="166.1" y="203.3" transform="rotate(90 166.1 203.3)">4uF</text>
<text x="85" y="208.6" transform="rotate(90 85 208.6)">X26</text>
<text x="91" y="207.3" transform="rotate(90 91 207.3)">127.445</text>
<text x="98.8" y="208.9" transform="rotate(90 98.8 208.9)">X29</text>
<text x="157.8" y="206.4" transform="rotate(90 157.8 206.4)">X22</text>
<text x="170.4" y="207.8" transform="rotate(90 170.4 207.8)">hopper 2</text>
<text x="172" y="207.8" transform="rotate(90 172 207.8)">Reed Bean Reed Bean</text>
<text x="157.8" y="214" transform="rotate(90 157.8 214)">X23</text>
<text x="170.4" y="215.4" transform="rotate(90 170.4 215.4)">hopper 1</text>
<text x="53.9" y="216.5" transform="rotate(90 53.9 216.5)">PE</text>
<text x="90.9" y="221" transform="rotate(90 90.9 221)">127.149</text>
<text x="157.8" y="220.1" transform="rotate(90 157.8 220.1)">X31</text>
<text x="98.8" y="222.6" transform="rotate(90 98.8 222.6)">X30</text>
<text x="171.1" y="232.8" transform="rotate(90 171.1 232.8)">Valve</text>
<text x="172.8" y="232.8" transform="rotate(90 172.8 232.8)">Water Inlet</text>
</g>
<g font-size="1.1">
<text x="167.3" y="54" transform="rotate(90 167.3 54)">Sig. Reed been hopper 1</text>
<text x="168.7" y="54" transform="rotate(90 168.7 54)">Sig. Reed been hopper 2</text>
<text x="170.1" y="54" transform="rotate(90 170.1 54)">Sig. Reed front cover (n/A-&gt;24V)</text>
<text x="171.5" y="54" transform="rotate(90 171.5 54)">Sig. Reed grounds drawer</text>
<text x="68.1" y="59.6" transform="rotate(90 68.1 59.6)">1A</text>
<text x="73.6" y="59.6" transform="rotate(90 73.6 59.6)">2A</text>
<text x="68.1" y="65.2" transform="rotate(90 68.1 65.2)">4B</text>
<text x="73.6" y="65.2" transform="rotate(90 73.6 65.2)">5B</text>
<text x="99.4" y="61" transform="rotate(90 99.4 61)">Y1</text>
<text x="99.4" y="63.2" transform="rotate(90 99.4 63.2)">Y2</text>
<text x="99.4" y="65.4" transform="rotate(90 99.4 65.4)">Y3</text>
<text x="101.4" y="63.4" transform="rotate(90 101.4 63.4)">N</text>
<text x="117.2" y="62.9">1</text>
<text x="118.2" y="62.9">2</text>
<text x="119.2" y="62.9">3</text>
<text x="120.1" y="62.9">4</text>
<text x="129.9" y="62.9">1</text>
<text x="130.9" y="62.9">2</text>
<text x="131.8" y="62.9">3</text>
<text x="132.8" y="62.9">4</text>
<text x="133.7" y="62.9">5</text>
<text x="134.7" y="62.9">6</text>
<text x="135.6" y="62.9">7</text>
<text x="136.6" y="62.9">8</text>
<text x="137.5" y="62.9">9</text>
<text x="138.4" y="62.9">10</text>
<text x="99.4" y="70.6" transform="rotate(90 99.4 70.6)">Y4</text>
<text x="137.8" y="70.3" transform="rotate(90 137.8 70.3)">1</text>
<text x="137.8" y="71.7" transform="rotate(90 137.8 71.7)">2</text>
<text x="99.4" y="72.8" transform="rotate(90 99.4 72.8)">Y5</text>
<text x="99.4" y="75" transform="rotate(90 99.4 75)">Y6</text>
<text x="101.4" y="72.8" transform="rotate(90 101.4 72.8)">L1</text>
<text x="137.8" y="74.7" transform="rotate(90 137.8 74.7)">1</text>
<text x="137.8" y="75.6" transform="rotate(90 137.8 75.6)">2</text>
<text x="137.8" y="76.6" transform="rotate(90 137.8 76.6)">3</text>
<text x="137.8" y="77.5" transform="rotate(90 137.8 77.5)">4</text>
<text x="97.4" y="81.6" transform="rotate(90 97.4 81.6)">L</text>
<text x="99.2" y="82.3" transform="rotate(90 99.2 82.3)">1</text>
<text x="99.2" y="83.7" transform="rotate(90 99.2 83.7)">2</text>
<text x="137.8" y="78.4" transform="rotate(90 137.8 78.4)">5</text>
<text x="137.8" y="79.4" transform="rotate(90 137.8 79.4)">6</text>
<text x="137.8" y="80.4" transform="rotate(90 137.8 80.4)">7</text>
<text x="137.8" y="81.4" transform="rotate(90 137.8 81.4)">8</text>
<text x="97.4" y="85.7" transform="rotate(90 97.4 85.7)">N</text>
<text x="99.2" y="85" transform="rotate(90 99.2 85)">3</text>
<text x="137.8" y="86.3" transform="rotate(90 137.8 86.3)">1</text>
<text x="137.8" y="87.3" transform="rotate(90 137.8 87.3)">2</text>
<text x="137.8" y="88.3" transform="rotate(90 137.8 88.3)">3</text>
<text x="137.8" y="89.2" transform="rotate(90 137.8 89.2)">4</text>
<text x="141.2" y="87.4">24VDC</text>
<text x="141.2" y="89.3">GND</text>
<text x="99.3" y="90.5" transform="rotate(90 99.3 90.5)">1</text>
<text x="99.3" y="91.5" transform="rotate(90 99.3 91.5)">2</text>
<text x="55.5" y="116.8" transform="rotate(90 55.5 116.8)">L</text>
<text x="55.5" y="118.1" transform="rotate(90 55.5 118.1)">N</text>
<text x="57.2" y="117.3" transform="rotate(90 57.2 117.3)">1</text>
<text x="57.2" y="118.8" transform="rotate(90 57.2 118.8)">2</text>
<text x="70.1" y="116.6" transform="rotate(90 70.1 116.6)">DC OUT</text>
<text x="71.7" y="116.2" transform="rotate(90 71.7 116.2)">24V</text>
<text x="71.7" y="118.9" transform="rotate(90 71.7 118.9)">GND</text>
<text x="72.8" y="115.9" transform="rotate(90 72.8 115.9)">1</text>
<text x="72.8" y="116.9" transform="rotate(90 72.8 116.9)">2</text>
<text x="72.8" y="117.8" transform="rotate(90 72.8 117.8)">3</text>
<text x="72.8" y="118.8" transform="rotate(90 72.8 118.8)">4</text>
<text x="72.8" y="119.7" transform="rotate(90 72.8 119.7)">5</text>
<text x="57.2" y="120.1" transform="rotate(90 57.2 120.1)">3</text>
<text x="72.8" y="120.7" transform="rotate(90 72.8 120.7)">6</text>
<text x="69.8" y="152.2">2</text>
<text x="69.8" y="150.7">1</text>
<text x="69.8" y="153.7">3</text>
<text x="126.2" y="152.2" transform="rotate(-180 126.2 152.2)">8</text>
<text x="127.2" y="152.2" transform="rotate(-180 127.2 152.2)">7</text>
<text x="128.1" y="152.2" transform="rotate(-180 128.1 152.2)">6</text>
<text x="129.1" y="152.2" transform="rotate(-180 129.1 152.2)">5</text>
<text x="130" y="152.2" transform="rotate(-180 130 152.2)">4</text>
<text x="131" y="152.2" transform="rotate(-180 131 152.2)">3</text>
<text x="131.9" y="152.2" transform="rotate(-180 131.9 152.2)">2</text>
<text x="132.9" y="152.2" transform="rotate(-180 132.9 152.2)">1</text>
<text x="103.1" y="156.2" transform="rotate(90 103.1 156.2)">1</text>
<text x="103.1" y="157.2" transform="rotate(90 103.1 157.2)">2</text>
<text x="103.1" y="158.2" transform="rotate(90 103.1 158.2)">3</text>
<text x="103.1" y="159.1" transform="rotate(90 103.1 159.1)">4</text>
<text x="136.4" y="159.3" transform="rotate(90 136.4 159.3)">1</text>
<text x="136.4" y="160.3" transform="rotate(90 136.4 160.3)">2</text>
<text x="159.1" y="157.2" transform="rotate(90 159.1 157.2)">Grinder1 CW</text>
<text x="160.6" y="157.2" transform="rotate(90 160.6 157.2)">Grinder1 CCW</text>
<text x="162.1" y="157.2" transform="rotate(90 162.1 157.2)">Waterpump</text>
<text x="163.6" y="157.1" transform="rotate(90 163.6 157.1)">Boiler 1</text>
<text x="165.2" y="157.2" transform="rotate(90 165.2 157.2)">Zero Crossing</text>
<text x="121.3" y="163.1" transform="rotate(90 121.3 163.1)">If no moudel connected</text>
<text x="122.5" y="164.6" transform="rotate(90 122.5 164.6)">RS485 Bus = ON</text>
<text x="123.8" y="164" transform="rotate(90 123.8 164)">Termination resistor</text>
<text x="127.6" y="164.3" transform="rotate(90 127.6 164.3)">Rotary Switch = 0</text>
<text x="136.4" y="167.8" transform="rotate(90 136.4 167.8)">1</text>
<text x="136.4" y="168.7" transform="rotate(90 136.4 168.7)">2</text>
<text x="136.4" y="169.7" transform="rotate(90 136.4 169.7)">3</text>
<text x="136.4" y="170.7" transform="rotate(90 136.4 170.7)">4</text>
<text x="136.4" y="171.6" transform="rotate(90 136.4 171.6)">5</text>
<text x="136.4" y="172.5" transform="rotate(90 136.4 172.5)">6</text>
<text x="136.4" y="173.5" transform="rotate(90 136.4 173.5)">7</text>
<text x="127.8" y="175.4" transform="rotate(90 127.8 175.4)">0</text>
<text x="136.3" y="177.9" transform="rotate(90 136.3 177.9)">1</text>
<text x="136.3" y="178.9" transform="rotate(90 136.3 178.9)">2</text>
<text x="136.3" y="179.8" transform="rotate(90 136.3 179.8)">3</text>
<text x="136.3" y="180.8" transform="rotate(90 136.3 180.8)">4</text>
<text x="67" y="187.9">2</text>
<text x="67" y="186.3">1</text>
<text x="67" y="191">4</text>
<text x="67" y="189.4">3</text>
<text x="69.8" y="191">GND</text>
<text x="69.9" y="187.8">24V</text>
<text x="105.2" y="190.1">1</text>
<text x="106.1" y="190.1">2</text>
<text x="107.1" y="190.1">3</text>
<text x="108.1" y="190.1">4</text>
<text x="109" y="190.1">5</text>
<text x="110" y="190.1">6</text>
<text x="110.9" y="190.1">7</text>
<text x="111.8" y="190.1">8</text>
<text x="112.8" y="190.1">910</text>
<text x="117.5" y="190.1">1</text>
<text x="118.5" y="190.1">2</text>
<text x="124.2" y="190.1">8</text>
<text x="126.7" y="190.1">11</text>
<text x="129.3" y="190.1">1</text>
<text x="130.3" y="190.1">2</text>
<text x="131.3" y="190.1">3</text>
<text x="132.2" y="190.1">4</text>
<text x="135" y="190.2">1</text>
<text x="136" y="190.2">2</text>
<text x="137" y="190.2">3</text>
<text x="137.9" y="190.2">4</text>
<text x="67" y="197.8">2</text>
<text x="67" y="196.2">1</text>
<text x="158.7" y="197.8">1</text>
<text x="163.4" y="197.7" transform="rotate(-180 163.4 197.7)">L</text>
<text x="67" y="200.9">4</text>
<text x="67" y="199.3">3</text>
<text x="158.7" y="199.2">2</text>
<text x="163.6" y="199.2" transform="rotate(-180 163.6 199.2)">N</text>
<text x="81.4" y="208.2">1</text>
<text x="81.4" y="209.6">2</text>
<text x="87" y="204.4" transform="rotate(90 87 204.4)">BW4c CTM-X-X-RS UL</text>
<text x="88.2" y="204.4" transform="rotate(90 88.2 204.4)">BW4c CTM-X-RS UL</text>
<text x="89.5" y="204.4" transform="rotate(90 89.5 204.4)">Only for:</text>
<text x="103.1" y="207.6">2</text>
<text x="103.1" y="206.1">1</text>
<text x="103.1" y="209.1">3</text>
<text x="160.3" y="209.2">1</text>
<text x="81.4" y="211.1">3</text>
<text x="103.1" y="210.6">4</text>
<text x="103.1" y="213.5">6</text>
<text x="103.1" y="212.1">5</text>
<text x="160.3" y="210.8">2</text>
<text x="89.5" y="218.1" transform="rotate(90 89.5 218.1)">not available until now</text>
<text x="103.1" y="221.3">2</text>
<text x="103.1" y="219.8">1</text>
<text x="160.3" y="217">1</text>
<text x="160.3" y="218.6">2</text>
<text x="103.1" y="222.8">3</text>
<text x="103.1" y="227.1">6</text>
<text x="103.1" y="225.7">5</text>
<text x="103.1" y="224.3">4</text>
<text x="160.2" y="224.6">2</text>
<text x="160.2" y="223">1</text>
<text x="160.2" y="227.7">4</text>
<text x="160.2" y="226.1">3</text>
<text x="164.1" y="225.1">24V</text>
<text x="164.1" y="226.4">Sig.</text>
<text x="164.1" y="227.7">GND</text>
<text x="140.4" y="232.3" transform="rotate(90 140.4 232.3)">module is connected</text>
<text x="141.7" y="232.3" transform="rotate(90 141.7 232.3)">when an expansion</text>
<text x="142.9" y="232.3" transform="rotate(90 142.9 232.3)">this link is only included</text>
</g>
<text font-size=".9" x="56.8" y="152.6">24VDC</text>
</svg>
